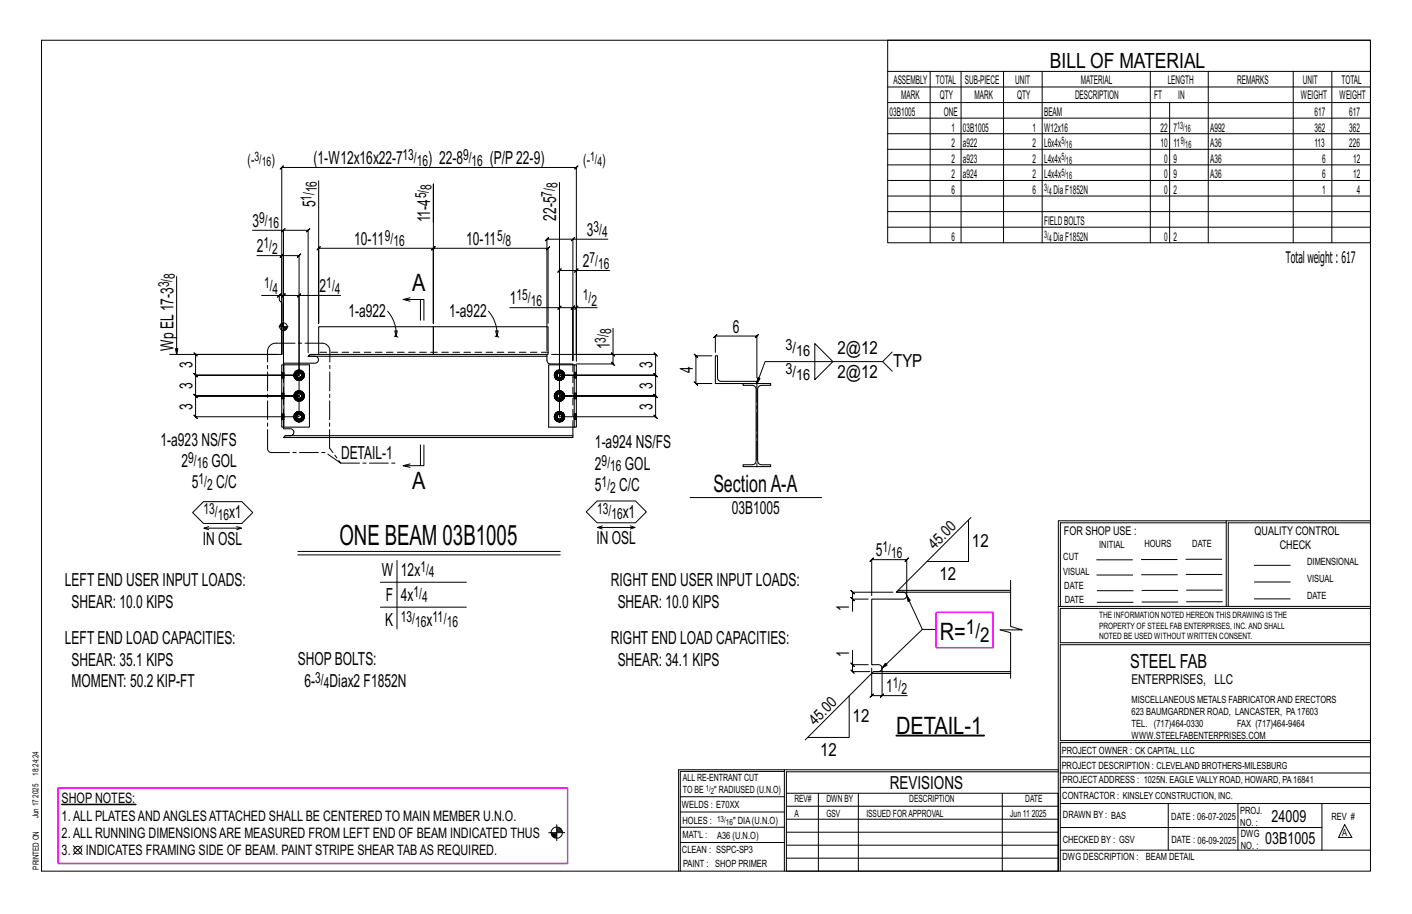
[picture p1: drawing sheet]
<svg xmlns="http://www.w3.org/2000/svg" width="432mm" height="279mm" viewBox="0 0 432 279" stroke-linecap="round" stroke-linejoin="round" font-family="sans-serif">
<path d="M274 224.7h27v.3h-27zM18.9 245.8h22.7v.2h-22.7z" fill="#000" stroke="#000" stroke-width=".31"/>
<g fill="none" stroke="#000" stroke-width=".31">
<path d="M12.7 12.3h406.4v254h-406.4zM271.5 12.3h147.6v61.9h-147.6zM271.5 21.8h147.6M271.5 26.6h147.6M271.5 31.4h147.6M271.5 36.1h147.6M284.5 21.8v52.4M293.9 21.8v52.4M306.9 21.8v52.4M318.7 21.8v52.4M351.8 21.8v52.4M357.7 31.4v42.8"/>
<path d="M369.5 21.8v52.4M395.5 21.8v52.4M407.3 21.8v52.4M97.5 55.3v43.5v-22.9l-.5 .5 1-1-.5 .5h35l-.5 .5 1-1-.5 .5v22.9v-22.9l-.5 .5 1-1-.5 .5h35.1l-.5 .5 1-1-.5 .5v22.9M171.1 55.8v71.6v-44.7l-.5 .5 1-1-.5 .5h5.2M271.5 40.9h147.6M271.5 45.6h147.6M271.5 50.4h147.6M271.5 55.2h147.6M271.5 59.9h147.6M77.2 70.4h9.5v39.6M78.6 78.1h7.6v30.2v-15.7l-.8-.8v-1.5h-5.4"/>
<path d="M85.7 78.6l1-1zM86.2 78.1h5.3l-.5 .5 1-1-.5 .5v49.3h-31.7l.5 .5-1-1 .5 .5v-6.4l.5 .5-1-1 .5 .5h31.7h-31.7l.5 .5-1-1 .5 .5v-6.3l.5 .5-1-1 1 1-1-1 .5 .5v-6.4l.5 .5-1-1 .5 .5h24.9M86.7 70.4l-.5 .5 1-1zM86.7 70.4h7.5l-.5 .5 1-1-.5 .5v37.4M132.5 68v-11.7v42.5M175.2 73.1l.5-.5-1 1zM175.2 73.1h-7.9l.5-.5-1 1 .5-.5v34.2M185.9 73.1h-10.7v37.1M271.5 64.7h147.6M271.5 69.5h147.6M54 84.5v23.8l-.4-1.7h.8l-.4 1.7M85.3 99.9h2.8"/>
<path d="M85.4 90.3l-.5 .5 1-1zM85.4 90.3h1.3l-.5 .5 1-1-.5 .5v24.4M85.6 99.4v.5M85.8 99.1v.8M86.1 98.9v1M86.3 98.8v1.1M86.5 98.7v1.2M86.7 98.5v8.8M86.9 99.9v1.1M87.1 99.9v1.1M87.3 99.9v1M87.5 99.9v.8"/>
<path d="M87.8 99.9v.5M91.5 90.3l.5-.5-1 1zM91.5 90.3h-4.8l.5-.5-1 1 .5-.5v18M104.1 90.3h-12.6v24.4h-31.7h31.7M118.5 95.1a10.7 10.7 0 0 1 2.6 7.8M125.4 92.1l-2.1-.5h6.3v6.3M125.4 91l-2.1 .6M128.6 91.6v6.3M149.4 95.1a10.7 10.7 0 0 1 2.6 7.8M171.1 94.1l.5-.5-1 1zM171.1 94.1h4.1l-.5 .5 1-1-.5 .5v16.1M175.8 83.2l1-1z"/>
<path d="M176.3 94.1l.5-.5-1 1zM176.3 94.1h-1.1l.5-.5-1 1 .5-.5v16.1M182.6 94.1h-6.3v16.4M186.4 82.7h-10.1v25.6h24.2l-.5-.5 1 1-.5-.5v6.4l-.5-.5 1 1-.5-.5h-29.4h29.4l-.5-.5 1 1-.5-.5v6.3l-.5-.5 1 1-.5-.5h-29.4h29.4l-.5-.5 1 1-.5-.5v6.4l-.5-.5 1 1-.5-.5h-29.4v-33.3h-15.2M51.9 108.3h34.3v-57.1l-.5 .5 1-1-.5 .5h90.1l-.5 .5 1-1-.5 .5v57.1M89.9 114.7h.5M90 114.1l.5 .2-.1 .4M90.4 115.8l.5 .3M90.4 114.7l.1 .4-.5 .2M90.5 114.3l.2-.3-.3-.4a1.52 1.52 0 0 0 0 2.2l.3-.4-.2-.3M90.7 115.4l.4 .2-.2 .5 .6 .1M90.9 119.6l-.5 .4"/>
<path d="M90.9 113.3l-.5 .3M91.1 115.6l.4 .1v.5l.5-.1M91.5 119.5l-.6 .1 .2 .5-.4 .2M91.5 113.2l-.6 .1 .2 .5-.4 .2M91.5 113.7l.4 .1 .1-.5 .5 .3-.3 .4M91.9 113.8l.3 .2 .3 .7h.5l-.1 .6M92 119.6l-.5-.1v.5l-.4 .1M92 113.3l-.5-.1v.5l-.4 .1M92.2 115.4l.3 .4-.5 .3-.1-.5-.4 .1M92.4 115.1l.5 .2-.4 .5M92.5 114.7l-.3 .7-.3 .2M92.5 120l.4 .5-.5 .1"/>
<path d="M92.5 113.6l.4 .5-.5 .2M92.9 114.1l.1 .6M120.6 102.7l.5 .2M120.7 101.1h.8l-.4 1.8zM121.1 102.9l.6 .2M151.4 102.7l.6 .2M151.6 101.1h.7l-.3 1.8zM152 102.9l.5 .2M169.6 114.7h.5M169.7 114.1l.5 .2-.1 .4M170 115.8l.5 .3M170.1 114.7l.1 .4-.5 .2"/>
<path d="M170.2 114.3l.2-.3-.4-.4a1.52 1.52 0 0 0 0 2.2l.4-.4-.2-.3M170.4 115.4l.3 .2-.2 .5 .6 .1M170.5 113.3l-.5 .3M170.5 119.6l-.5 .4M170.7 115.6l.4 .1v.5l.6-.1M171.1 113.2l-.6 .1 .2 .5-.3 .2M171.1 113.7l.4 .1 .2-.5 .5 .3-.4 .4M171.1 119.5l-.6 .1 .2 .5-.3 .2M171.5 113.8l.3 .2 .3 .7h.5l-.1 .6M171.7 113.3l-.6-.1v.5l-.4 .1M171.7 119.6l-.6-.1v.5l-.4 .1M171.8 115.4l.4 .4-.5 .3-.2-.5-.4 .1"/>
<path d="M172 115.1l.5 .2-.3 .5M172.1 114.7l-.3 .7-.3 .2M172.2 113.6l.3 .5-.5 .2M172.2 120l.3 .5-.5 .1M172.5 114.1l.1 .6M187 107.8l1 1zM187.5 100.4v7.9h-18.8M187.5 108.3v3l-.5-.5 1 1-.5-.5h-11.2M217.7 108.8h-4.9l-.5-.5 1 1-.5-.5v8.4l-.5-.5 1 1-.5-.5h4.9M218.8 107.7v-5l-.5 .5 1-1-.5 .5h12.7l-.5 .5 1-1-.5 .5v12.8M249.2 105l5.5 5.5-5.5 5.6zM269.9 110.5l2.9 3"/>
<path d="M272.8 107.6l-2.9 2.9h-35.9l-2.5 6.7 .2-1.7 .7 .2-.9 1.5M89.9 127.4h.5M89.9 121h.5M90 126.8l.5 .2-.1 .4M90 120.5l.5 .1-.1 .4M90.4 128.5l.5 .3M90.4 122.1l.5 .4M90.4 127.4l.1 .4-.5 .2M90.4 121l.1 .4-.5 .2M90.5 127l.2-.3-.3-.4a1.52 1.52 0 0 0 0 2.2l.3-.4-.2-.3M90.5 120.6l.2-.3-.3-.3a1.52 1.52 0 0 0 0 2.1l.3-.3-.2-.4M90.7 128.1l.4 .2-.2 .5 .6 .1"/>
<path d="M90.7 121.8l.4 .2-.2 .5 .6 .1M90.9 126l-.5 .3M91.1 128.3l.4 .1v.5l.5-.1M91.1 122l.4 .1v.5l.5-.1M91.5 125.9l-.6 .1 .2 .5-.4 .2M91.5 126.4l.4 .1 .1-.5 .5 .3-.3 .4M91.5 120l.4 .1 .1-.5 .5 .4-.3 .3M91.9 126.5l.3 .2 .3 .7h.5l-.1 .6M91.9 120.1l.3 .2 .3 .7h.5l-.1 .6M92 126l-.5-.1v.5l-.4 .1M92.2 128.1l.3 .4-.5 .3-.1-.5-.4 .1M92.2 121.8l.3 .3-.5 .4-.1-.5-.4 .1"/>
<path d="M92.4 127.8l.5 .2-.4 .5M92.4 121.4l.5 .2-.4 .5M92.5 127.4l-.3 .7-.3 .2M92.5 121l-.3 .8-.3 .2M92.5 126.3l.4 .5-.5 .2M92.9 126.8l.1 .6M92.9 120.5l.1 .5M128.6 136v6.4M129.6 136v6.4h-6.3l2.1 .5M169.6 127.4h.5M169.6 121h.5M169.7 120.5l.5 .1-.1 .4"/>
<path d="M169.7 126.8l.5 .2-.1 .4M170 122.1l.5 .4M170 128.5l.5 .3M170.1 121l.1 .4-.5 .2M170.1 127.4l.1 .4-.5 .2M170.2 120.6l.2-.3-.4-.3a1.52 1.52 0 0 0 0 2.1l.4-.3-.2-.4M170.2 127l.2-.3-.4-.4a1.52 1.52 0 0 0 0 2.2l.4-.4-.2-.3M170.4 121.8l.3 .2-.2 .5 .6 .1M170.4 128.1l.3 .2-.2 .5 .6 .1M170.5 126l-.5 .3M170.7 122l.4 .1v.5l.6-.1M170.7 128.3l.4 .1v.5l.6-.1"/>
<path d="M171.1 120l.4 .1 .2-.5 .5 .4-.4 .3M171.1 125.9l-.6 .1 .2 .5-.3 .2M171.1 126.4l.4 .1 .2-.5 .5 .3-.4 .4M171.5 120.1l.3 .2 .3 .7h.5l-.1 .6M171.5 126.5l.3 .2 .3 .7h.5l-.1 .6M171.7 126l-.6-.1v.5l-.4 .1M171.8 121.8l.4 .3-.5 .4-.2-.5-.4 .1M171.8 128.1l.4 .4-.5 .3-.2-.5-.4 .1M172 121.4l.5 .2-.3 .5M172 127.8l.5 .2-.3 .5M172.1 121l-.3 .8-.3 .2M172.1 127.4l-.3 .7-.3 .2"/>
<path d="M172.2 126.3l.3 .5-.5 .2M172.5 120.5l.1 .5M172.5 126.8l.1 .6M58.9 156.7l3.3-3.3h11.8l3.3 3.3-3.3 3.3h-11.8zM125.4 141.8l-2.1 .6M179.3 156.5l3.3-3.4h11.7l3.4 3.4-3.4 3.3h-11.7zM211 152.1h40.3M296.2 158.9v12.7h-12.7M296.9 158.2l-22.2 22.3M375 159.8h-50.7v25.6M375 159.2h-51.3l-.1 107.1M419.1 159.2h-44.1v26.2"/>
<path d="M419.1 159.8h-43.5v25.6M62.4 161.4h11.4l-1.4 .5M63.8 161l-1.4 .4 1.4 .5M72.4 161l1.4 .4M91.1 168.6h80.2M91.1 169.6h80.2M116.3 178h26.3M121.4 171.3v21M182.8 161.2h11.4l-1.4 .5M184.2 160.8l-1.4 .4 1.4 .5M192.8 160.8l1.4 .4M309.1 177.4v14.1l3.5 1h-6.8l3.3 .9v13.9"/>
<path d="M335.4 171.1h10.9M335.4 175.8h11M349 171h11M349.1 175.7h11M362.7 171h10.9M362.7 175.6h11M383.6 172.8h11M383.6 177.9h11M116.3 185.6h26.3M260.2 182.6l1 1zM260.7 198.8v4.4h4.8M265.5 183.1h-4.8v3.8"/>
<path d="M266.6 182.1v-11l-.5 .5 1-1-.5 .5h10.7l-.5 .5 1-1-.5 .5v11l.4 1.7 .7-.3-1.1-1.4 4.8 10.3-12.4 11.8 1-1.4 .6 .5-1.6 .9v8.4h7.7M273.1 181h-12.4l-.5-.5 1 1-.5-.5v2.1M282.1 192.4h4.2M323.7 185.4h95.4M335.5 184.1h11M335.5 180.6h11M349.2 184h11M349.2 180.5h11M362.9 180.4h10.9M362.9 184h10.9M383.6 183.1h11M419.1 186h-94.9v10.5h94.9"/>
<path d="M419.1 197.1h-94.9v29.3h94.9v.6h-94.9v39.3M259.7 212.7v12.7h-12.7M260.2 202.7l1 1zM260.7 203.2v2.1l-.5-.5 1 1-.5-.5h5.4M266.6 204.2v8.4l-.5 .5 1-1-.5 .5h3.1M266.6 205.8l-20.4 20.4M269.7 212.6l.5-.5-1 1zM239.9 235.8h-31.9v30.5M239.9 235.3h-32.4v31M323.6 235.3h-83.7v31M323.6 235.9h-83.1v6.6M324.2 236.3h94.9"/>
<path d="M324.2 231.4h94.9M22.4 258.5l2.7 2.7M25.1 258.5l-2.7 2.7M167.8 254.5h4.9M168.6 254.8h1.7M168.6 255.1h1.7M168.7 255.4h1.6M169 255.7h1.3M169.3 256h1M170.3 252.1v4.9M170.3 253.4h1.2M170.3 253.7h1.4"/>
<path d="M170.3 254.2h1.7M170.3 253.1h.9M170.3 254h1.6M208 252.9h31.9M208 257.5h31.9M208 243.6h31.9M208 248.2h31.9M240.5 242.5h83.1v23.8h-83.1zM240.5 258.4h83.1M240.5 254.4h83.1M240.5 250.4h83.1M240.5 246.5h83.1"/>
<path d="M250.3 242.5v23.8M262.5 242.5v23.8M306.5 242.5v23.8M324.2 253h80.1M324.2 245.6h94.9M324.2 259.9h94.9M324.2 240.7h94.9M357.3 245.6v14.3M378.6 245.6v14.3M404.3 245.6v14.3M411.2 252.1l2.2 3.9h-4zM240.5 262.3h83.1"/>
<circle cx="86.7" cy="99.9" r="1.16"/>
<circle cx="23.8" cy="259.9" r="1.17"/>
<circle cx="170.3" cy="254.5" r="1.71"/>
</g>
<path d="M286.3 187.2h17.4v10.8h-17.4zM17.8 240.9h155.8v23h-155.8z" fill="none" stroke="#f0f" stroke-width=".5"/>
<g fill="none" stroke="#000" stroke-width=".32">
<path d="M97.5 99.9h35v8.4h-35zM132.5 99.9h35.1v8.4h-35.1zM86.2 111.5h.6v19.1h-.6zM86.8 111.5h7.8v19.1h-7.8M94.2 108.9h2.2a1.06 1.06 0 0 1 1 1.1 1.06 1.06 0 0 1-1.1 1h-9.6v.5M97.5 108.3h-2.7l-.6 .6h73.1v-.6M167.3 108.9v1.3a1.06 1.06 0 0 0 1 1.1h6.9v.2M175.6 111.5h.7v19.1h-.7zM175.6 111.5h-7.8v19.1h7.8M218.8 108.8h.6v6.7a1.06 1.06 0 0 0 1.1 1.1h11v.6h-12.7zM227.2 117.2h8.5v.6h-2.8a1.16 1.16 0 0 0-1.2 1.2v21.9a1.16 1.16 0 0 0 1.2 1.2h2.8v.5h-8.5v-.5h2.9a1.16 1.16 0 0 0 1.1-1.2v-21.9a1.16 1.16 0 0 0-1.1-1.2h-2.9zM86.7 130.6v.5h2.1a1.06 1.06 0 0 1 1.1 1 1.06 1.06 0 0 1-1.1 1.1h-1.6"/>
<path d="M87.2 133.2h88v.5h-88.5zM175.2 130.6v2.6M274.1 181h2.1a1.06 1.06 0 0 1 1.1 1.1 1.06 1.06 0 0 1-1.1 1h-9.6v20.1h2.1a1.06 1.06 0 0 1 1 1 1.06 1.06 0 0 1-1 1.1h-1.6M309.1 180.5h-34.4l-.6 .5h35M309.1 205.3h-42l-.5 .5 42.5 .1"/>
</g>
<g fill="none" stroke="#000" stroke-width=".31" stroke-dasharray="2 1.4">
<path d="M86.2 115.5l.6 .1zM86.2 115.5v-.2M86.2 115v.3h.6v.2M86.2 114.7v-.3h.6v.3M86.2 114.4v-.3h.6v.3M86.2 114.1v-.2h.6v.2M86.2 113.9h.6M86.7 111.5v19.1M86.8 115v-.3h-.6v.3h.6v.3M89.9 114.7l.1 .6zM89.9 114.7l.8-1.3-.8 1.3 .8 1.3-.8-1.3h.5M90 114.1l-.1 .6z"/>
<path d="M90 115.3l.3 .5zM90 115.3l.5-.2-.1-.4M90 114.1l.5 .2-.1 .4M90.3 119.9l-.3 .5zM90.3 119.9l.5-.3zM90.3 113.6l-.3 .5zM90.3 115.8l.5 .4zM90.3 113.6l.5-.4zM90.4 120l.5-.4zM90.4 120l.5-.4M90.4 115.8l.5 .3zM90.4 115.8l.5 .3"/>
<path d="M90.4 113.6l.5-.3zM90.4 113.6l.5-.3M90.5 115.1l.6 .5M90.5 114.3l.6-.5M90.7 114.7l.1 .4zM90.7 119.7h1.5zM90.7 116h1.5zM90.7 113.4h1.5zM90.7 114l-.3-.4-.5 1.1 .1-.6v1.2l.4 .5-.4-.5 .4 .5 .3-.4M90.8 114.3l-.1 .4zM90.8 115.1l.3 .3zM90.8 114.3l.3-.3z"/>
<path d="M90.8 119.6l.7-.1zM90.8 116.2l.7 .1zM90.8 113.2l.7-.1zM91.1 115.6l.4 .1v.5l-.6-.1 .6 .1-.6-.1zM91.1 115.4l.4 .1zM91.1 114l.4-.1zM91.5 119.5l-.6 .1 .6-.1-.6 .1 .2 .5 .4-.1M91.5 119.5l.5 .1-.5-.1 .5 .1-.1 .5-.4-.1zM91.5 119.5l.6 .1zM91.5 113.2l-.6 .1 .6-.1-.6 .1 .2 .5 .4-.1M91.5 116.3l.6-.1zM91.5 116.2l.5-.1z"/>
<path d="M91.5 116.2l.5-.1M91.5 115.7l.4-.1 .1 .5M91.5 115.5l.4-.1zM91.5 113.9l.4 .1zM91.5 113.2l.5 .1-.5-.1 .5 .1-.1 .5-.4-.1zM91.5 113.1l.6 .1zM91.9 115.6l.3-.2M91.9 115.4l.3-.3zM91.9 114l.3 .3zM91.9 113.8l.3 .2M92 119.6l.5 .4zM92 119.6l.5 .4"/>
<path d="M92 116.1l.5-.3zM92 116.1l.5-.3M92 113.3l.5 .3zM92 113.3l.5 .3M92.1 119.6l.5 .3zM92.1 116.2l.5-.4zM92.1 113.2l.5 .4zM92.2 114.3v.4zM92.2 119.7l.8 1.3zM92.2 113.4l.8 1.3zM92.2 114.7v.4zM92.4 115.1l.5 .2-.4 .5"/>
<path d="M92.4 114.3l.5-.2-.4-.5M92.5 120l-.3 .3 .3 .7h.5l-.1 .6M92.5 115.8l-.3-.4 .3-.7M92.5 113.6l-.3 .4 .3 .7h.5l-.1 .6M92.6 119.9l.3 .5zM92.6 113.6l.3 .5zM92.9 114.1l.1 .6zM92.9 114.1l.1 .6M92.9 115.3l-.3 .5zM93 114.7l-.8 1.3zM93 114.7l-.1 .6zM167.6 107.7h-70.1"/>
<path d="M169.5 114.7l.1 .6zM169.6 114.7l.1 .6zM169.6 114.7l.7-1.3-.7 1.3 .7 1.3-.7-1.3h.5M169.6 114.1l-.1 .6zM169.6 115.3l.4 .5zM169.7 115.3l.5-.2-.1-.4M169.7 114.1l.5 .2-.1 .4M170 113.6l-.4 .5zM170 115.8l.5 .4zM170 113.6l.5-.4zM170 119.9l-.4 .5zM170 119.9l.5-.3z"/>
<path d="M170 115.8l.5 .3zM170 115.8l.5 .3M170 113.6l.5-.3zM170 113.6l.5-.3M170 120l.5-.4zM170 120l.5-.4M170.2 115.1l.5 .5M170.2 114.3l.5-.5M170.3 114.7l.1 .4zM170.3 116h1.6zM170.3 113.4h1.6zM170.3 119.7h1.6z"/>
<path d="M170.4 114l-.4-.4-.4 1.1 .1-.6v1.2l.3 .5-.3-.5 .3 .5 .4-.4M170.4 114.3l-.1 .4zM170.4 115.1l.3 .3zM170.4 114.3l.3-.3zM170.5 116.2l.6 .1zM170.5 113.2l.6-.1zM170.5 119.6l.6-.1zM170.7 115.6l.4 .1v.5l-.6-.1 .6 .1-.6-.1zM170.7 115.4l.4 .1zM170.7 114l.4-.1zM171.1 113.2l-.6 .1 .6-.1-.6 .1 .2 .5 .4-.1M171.1 116.3l.6-.1z"/>
<path d="M171.1 116.2l.6-.1zM171.1 116.2l.6-.1M171.1 115.7l.4-.1 .2 .5M171.1 115.5l.4-.1zM171.1 113.9l.4 .1zM171.1 113.2l.6 .1-.6-.1 .6 .1-.2 .5-.4-.1zM171.1 113.1l.6 .1zM171.1 119.5l-.6 .1 .6-.1-.6 .1 .2 .5 .4-.1M171.1 119.5l.6 .1-.6-.1 .6 .1-.2 .5-.4-.1zM171.1 119.5l.6 .1zM171.5 115.6l.3-.2M171.5 115.4l.3-.3z"/>
<path d="M171.5 114l.3 .3zM171.5 113.8l.3 .2M171.7 116.1l.5-.3zM171.7 116.1l.5-.3M171.7 113.3l.5 .3zM171.7 113.3l.5 .3M171.7 119.6l.5 .4zM171.7 119.6l.5 .4M171.7 116.2l.5-.4zM171.7 113.2l.5 .4zM171.7 119.6l.5 .3zM171.8 114.3l.1 .4z"/>
<path d="M171.9 113.4l.7 1.3zM171.9 119.7l.7 1.3zM171.9 114.7l-.1 .4zM172 115.1l.5 .2-.3 .5M172 114.3l.5-.2-.3-.5M172.2 115.8l-.4-.4 .3-.7M172.2 113.6l-.4 .4 .3 .7h.5l-.1 .6M172.2 120l-.4 .3 .3 .7h.5l-.1 .6M172.2 113.6l.4 .5zM172.2 119.9l.4 .5zM172.5 114.1l.1 .6zM172.5 114.1l.1 .6"/>
<path d="M172.6 115.3l-.4 .5zM172.6 114.1l.1 .6zM172.6 114.7l-.7 1.3zM172.7 114.7l-.1 .6zM175.6 113.8l.7 .1zM175.6 114.4v.3h.7v-.3h-.7v-.3M176.3 113.9v.2M176.3 114.4v-.3h-.7v-.2M176.3 114.7v.3h-.7v-.3M176.3 115v.3h-.7v-.3M176.3 115.3v.2h-.7v-.2M176.3 115.5h-.7"/>
<path d="M86.2 128.2l.6 .1zM86.2 128.2v-.2M86.2 127.7v.3h.6v.2M86.2 127.4v-.3h.6v.3M86.2 127.1v-.3h.6v.3M86.2 126.8v-.2h.6v.2M86.2 126.6h.6M86.2 121.8l.6 .1zM86.2 121.8v-.1M86.2 121.4v.3h.6v.1M86.2 121v-.3h.6v.3M86.2 120.7v-.3h.6v.3"/>
<path d="M86.2 120.4v-.1h.6v.1M86.2 120.3h.6M86.8 127.7v-.3h-.6v.3h.6v.3M86.8 121.4v-.4h-.6v.4h.6v.3M89.9 127.4l.1 .6zM89.9 121l.1 .7zM89.9 127.4l.8-1.3-.8 1.3 .8 1.3-.8-1.3h.5M89.9 121l.1 .6zM89.9 121l.8-1.3-.8 1.3 .8 1.4-.8-1.4h.5M90 126.8l-.1 .6zM90 128l.3 .5zM90 120.4l-.1 .6z"/>
<path d="M90 121.7l.3 .5zM90 128l.5-.2-.1-.4M90 126.8l.5 .2-.1 .4M90 121.6l.5-.2-.1-.4M90 120.5l.5 .1-.1 .4M90.3 126.3l-.3 .5zM90.3 128.5l.5 .4zM90.3 126.3l.5-.4zM90.3 122.2l.5 .3zM90.4 128.5l.5 .3zM90.4 128.5l.5 .3M90.4 126.3l.5-.3z"/>
<path d="M90.4 126.3l.5-.3M90.4 122.1l.5 .4zM90.4 122.1l.5 .4M90.5 127.8l.6 .5M90.5 127l.6-.5M90.5 121.4l.6 .6M90.5 120.6l.6-.5M90.7 127.4l.1 .4zM90.7 121l.1 .4zM90.7 128.7h1.5zM90.7 126.1h1.5zM90.7 122.4h1.5z"/>
<path d="M90.7 126.7l-.3-.4-.5 1.1 .1-.6v1.2l.4 .5-.4-.5 .4 .5 .3-.4M90.7 120.3l-.3-.3-.5 1 .1-.5v1.1l.4 .5-.4-.5 .4 .5 .3-.3M90.8 127l-.1 .4zM90.8 127.8l.3 .3zM90.8 127l.3-.3zM90.8 120.6l-.1 .4zM90.8 121.4l.3 .3zM90.8 120.6l.3-.2zM90.8 128.9l.7 .1zM90.8 125.9l.7-.1zM90.8 122.5l.7 .1zM91.1 128.3l.4 .1v.5l-.6-.1 .6 .1-.6-.1z"/>
<path d="M91.1 128.1l.4 .1zM91.1 126.7l.4-.1zM91.1 122l.4 .1v.5l-.6-.1 .6 .1-.6-.1zM91.1 121.7l.4 .1zM91.1 120.4l.4-.1zM91.5 125.9l-.6 .1 .6-.1-.6 .1 .2 .5 .4-.1M91.5 129l.6-.1zM91.5 128.9l.5-.1zM91.5 128.9l.5-.1M91.5 128.4l.4-.1 .1 .5M91.5 128.2l.4-.1zM91.5 126.6l.4 .1z"/>
<path d="M91.5 125.9l.5 .1-.5-.1 .5 .1-.1 .5-.4-.1zM91.5 125.8l.6 .1zM91.5 122.6l.6-.1zM91.5 122.6l.5-.1zM91.5 122.6l.5-.1M91.5 122.1l.4-.1 .1 .5M91.5 121.8l.4-.1zM91.5 120.3l.4 .1zM91.9 128.3l.3-.2M91.9 128.1l.3-.3zM91.9 126.7l.3 .3zM91.9 126.5l.3 .2"/>
<path d="M91.9 122l.3-.2M91.9 121.7l.3-.3zM91.9 120.4l.3 .2zM91.9 120.1l.3 .2M92 128.8l.5-.3zM92 128.8l.5-.3M92 126l.5 .3zM92 126l.5 .3M92 122.5l.5-.4zM92 122.5l.5-.4M92.1 128.9l.5-.4zM92.1 125.9l.5 .4z"/>
<path d="M92.1 122.5l.5-.3zM92.2 127v.4zM92.2 120.6v.4zM92.2 126.1l.8 1.3zM92.2 127.4v.4zM92.2 121v.4zM92.4 127.8l.5 .2-.4 .5M92.4 127l.5-.2-.4-.5M92.4 121.4l.5 .2-.4 .5M92.4 120.6l.5-.1-.4-.5M92.5 128.5l-.3-.4 .3-.7M92.5 126.3l-.3 .4 .3 .7h.5l-.1 .6"/>
<path d="M92.5 122.1l-.3-.3 .3-.8M92.6 126.3l.3 .5zM92.9 126.8l.1 .6zM92.9 126.8l.1 .6M92.9 120.5l.1 .5zM92.9 120.5l.1 .5M92.9 128l-.3 .5zM92.9 121.7l-.3 .5zM92.9 120.4l.1 .6zM93 127.4l-.8 1.3zM93 121l-.8 1.4zM93 127.4l-.1 .6z"/>
<path d="M93 121l-.1 .7zM169.5 121l.1 .7zM169.5 127.4l.1 .6zM169.6 121l.1 .6zM169.6 121l.7-1.3-.7 1.3 .7 1.4-.7-1.4h.5M169.6 127.4l.1 .6zM169.6 127.4l.7-1.3-.7 1.3 .7 1.3-.7-1.3h.5M169.6 120.4l-.1 .6zM169.6 121.7l.4 .5zM169.6 126.8l-.1 .6zM169.6 128l.4 .5zM169.7 121.6l.5-.2-.1-.4"/>
<path d="M169.7 120.5l.5 .1-.1 .4M169.7 128l.5-.2-.1-.4M169.7 126.8l.5 .2-.1 .4M170 122.2l.5 .3zM170 126.3l-.4 .5zM170 128.5l.5 .4zM170 126.3l.5-.4zM170 122.1l.5 .4zM170 122.1l.5 .4M170 128.5l.5 .3zM170 128.5l.5 .3M170 126.3l.5-.3z"/>
<path d="M170 126.3l.5-.3M170.2 121.4l.5 .6M170.2 120.6l.5-.5M170.2 127.8l.5 .5M170.2 127l.5-.5M170.3 121l.1 .4zM170.3 127.4l.1 .4zM170.3 122.4h1.6zM170.3 128.7h1.6zM170.3 126.1h1.6zM170.4 120.3l-.4-.3-.4 1 .1-.5v1.1l.3 .5-.3-.5 .3 .5 .4-.3M170.4 126.7l-.4-.4-.4 1.1 .1-.6v1.2l.3 .5-.3-.5 .3 .5 .4-.4"/>
<path d="M170.4 120.6l-.1 .4zM170.4 121.4l.3 .3zM170.4 120.6l.3-.2zM170.4 127l-.1 .4zM170.4 127.8l.3 .3zM170.4 127l.3-.3zM170.5 122.5l.6 .1zM170.5 128.9l.6 .1zM170.5 125.9l.6-.1zM170.7 122l.4 .1v.5l-.6-.1 .6 .1-.6-.1zM170.7 121.7l.4 .1zM170.7 120.4l.4-.1z"/>
<path d="M170.7 128.3l.4 .1v.5l-.6-.1 .6 .1-.6-.1zM170.7 128.1l.4 .1zM170.7 126.7l.4-.1zM171.1 122.6l.6-.1zM171.1 122.6l.6-.1M171.1 122.1l.4-.1 .2 .5M171.1 121.8l.4-.1zM171.1 120.3l.4 .1zM171.1 125.9l-.6 .1 .6-.1-.6 .1 .2 .5 .4-.1M171.1 129l.6-.1zM171.1 128.9l.6-.1zM171.1 128.9l.6-.1"/>
<path d="M171.1 128.4l.4-.1 .2 .5M171.1 128.2l.4-.1zM171.1 126.6l.4 .1zM171.1 125.9l.6 .1-.6-.1 .6 .1-.2 .5-.4-.1zM171.1 125.8l.6 .1zM171.5 122l.3-.2M171.5 121.7l.3-.3zM171.5 120.4l.3 .2zM171.5 120.1l.3 .2M171.5 128.3l.3-.2M171.5 128.1l.3-.3zM171.5 126.7l.3 .3z"/>
<path d="M171.5 126.5l.3 .2M171.7 122.5l.5-.4zM171.7 122.5l.5-.4M171.7 128.8l.5-.3zM171.7 128.8l.5-.3M171.7 126l.5 .3zM171.7 126l.5 .3M171.7 122.5l.5-.3zM171.7 128.9l.5-.4zM171.7 125.9l.5 .4zM171.8 120.6l.1 .4zM171.8 127l.1 .4z"/>
<path d="M171.9 126.1l.7 1.3zM171.9 121l-.1 .4zM171.9 127.4l-.1 .4zM172 121.4l.5 .2-.3 .5M172 120.6l.5-.1-.3-.5M172 127.8l.5 .2-.3 .5M172 127l.5-.2-.3-.5M172.2 122.1l-.4-.3 .3-.8M172.2 128.5l-.4-.4 .3-.7M172.2 126.3l-.4 .4 .3 .7h.5l-.1 .6M172.2 126.3l.4 .5zM172.5 120.5l.1 .5z"/>
<path d="M172.5 120.5l.1 .5M172.5 126.8l.1 .6zM172.5 126.8l.1 .6M172.6 121.7l-.4 .5zM172.6 120.4l.1 .6zM172.6 128l-.4 .5zM172.6 126.8l.1 .6zM172.6 121l-.7 1.4zM172.6 127.4l-.7 1.3zM172.7 121l-.1 .7zM172.7 127.4l-.1 .6zM175.2 130.6v-19.1"/>
<path d="M175.6 120.2l.7 .1zM175.6 120.7v.3h.7v-.3h-.7v-.3M175.6 126.5l.7 .1zM175.6 127.1v.3h.7v-.3h-.7v-.3M176.3 120.3v.1M176.3 120.7v-.3h-.7v-.1M176.3 121v.4h-.7v-.4M176.3 121.4v.3h-.7v-.3M176.3 121.7v.1h-.7v-.1M176.3 121.8h-.7M176.3 126.6v.2M176.3 127.1v-.3h-.7v-.2"/>
<path d="M176.3 127.4v.3h-.7v-.3M176.3 127.7v.3h-.7v-.3M176.3 128v.2h-.7v-.2M176.3 128.2h-.7"/>
</g>
<path d="M84.5 104.9a2.5 2.5 0 0 0-2.7 2.4M84.5 104.9h14M100.9 107.3a2.38 2.38 0 0 0-2.4-2.4M231.5 117.2v25.4M81.8 137.1v-29.8M81.8 137.1l.3 .9 .7 .3M82.8 138.3h16.7l4.7 3.3-3.3-4.5M100.8 137.1l.1-29.8M104.2 141.6h16.9" fill="none" stroke="#000" stroke-width=".31" stroke-dasharray="5.8 1 1 1"/>
<text font-size="8.6" x="103.8" y="166.6">ONE BEAM 03B1005</text>
<g font-size="7.3">
<text x="126.1" y="89.1">A</text>
<text x="126.1" y="149.5">A</text>
<text x="218.2" y="150.4">SectionA-A</text>
<text x="287.4" y="195.6">R=</text>
<text x="274" y="224.3">DETAIL-1</text>
</g>
<text font-size="6.4" x="321.1" y="20.7">BILL OF MATERIAL</text>
<g font-size="6.2">
<text x="295.4" y="194">1/</text>
<text x="299.8" y="196.2">2</text>
</g>
<text font-size="5.9" x="345.6" y="204.1">STEEL FAB</text>
<g font-size="5.5">
<text x="95.9" y="50.2">(1-W12x16x22-7</text>
<text x="131" y="50.2">) 22-8</text>
<text x="149.8" y="50.2">(P/P22-9)</text>
<text x="96.5" y="63.4" transform="rotate(-90 96.5 63.4)">5</text>
<text x="77.2" y="69.4">3</text>
<text x="131.5" y="68" transform="rotate(-90 131.5 68)">11-4</text>
<text x="170.1" y="67.5" transform="rotate(-90 170.1 67.5)">22-5</text>
<text x="78.6" y="77.2">2</text>
<text x="108.3" y="74.9">10-11</text>
<text x="142.6" y="74.9">10-11</text>
<text x="179.5" y="72.1">3</text>
<text x="178.3" y="81.7">2</text>
<text x="97.7" y="89.3">2</text>
<text x="155.9" y="93.1">1</text>
<text x="106.5" y="97.1">1-a922</text>
<text x="137.4" y="97.1">1-a922</text>
<text x="224.1" y="101.7">6</text>
<text x="53" y="107.3" transform="rotate(-90 53 107.3)">Wp EL17-3</text>
<text x="186.5" y="106.8" transform="rotate(-90 186.5 106.8)">1</text>
<text x="58.8" y="112.5" transform="rotate(-90 58.8 112.5)">3</text>
<text x="199.5" y="112.5" transform="rotate(-90 199.5 112.5)">3</text>
<text x="256.1" y="108.3">2@12</text>
<text x="273.1" y="112.3">TYP</text>
<text x="58.8" y="118.9" transform="rotate(-90 58.8 118.9)">3</text>
<text x="199.5" y="118.9" transform="rotate(-90 199.5 118.9)">3</text>
<text x="211.8" y="114" transform="rotate(-90 211.8 114)">4</text>
<text x="256.1" y="115.6">2@12</text>
<text x="58.8" y="125.2" transform="rotate(-90 58.8 125.2)">3</text>
<text x="199.5" y="125.2" transform="rotate(-90 199.5 125.2)">3</text>
<text x="49.1" y="136.2">1-a923 NS/FS</text>
<text x="181.9" y="137.1">1-a924 NS/FS</text>
<text x="55.5" y="142.7">2</text>
<text x="64.7" y="142.7">GOL</text>
<text x="104.3" y="140.4">DETAIL-1</text>
<text x="181.9" y="143.6">2</text>
<text x="191.1" y="143.6">GOL</text>
<text x="58.7" y="149.2">5</text>
<text x="66.1" y="149.2">C/C</text>
<text x="181.9" y="150.1">5</text>
<text x="189.4" y="150.1">C/C</text>
<text x="70.1" y="158.5">x1</text>
<text x="190.4" y="158.3">x1</text>
<text x="223.8" y="157.1">03B1005</text>
<text x="62.1" y="166.5">IN OSL</text>
<text x="182.4" y="166.3">IN OSL</text>
<text x="297.2" y="167.1">12</text>
<text x="267.9" y="170.1">5</text>
<text x="19.9" y="179.3">LEFT END USER INPUT LOADS:</text>
<text x="116.7" y="176">W</text>
<text x="122.6" y="176">12x</text>
<text x="186.8" y="179.3">RIGHT END USER INPUT LOADS:</text>
<text x="287.3" y="177.2">12</text>
<text x="21.9" y="185.8">SHEAR: 10.0 KIPS</text>
<text x="118" y="183.7">F</text>
<text x="122.6" y="183.7">4x</text>
<text x="188.9" y="185.8">SHEAR: 10.0 KIPS</text>
<text x="117.8" y="191.3">K</text>
<text x="130.4" y="191.3">x</text>
<text x="259.7" y="186.9" transform="rotate(-90 259.7 186.9)">1</text>
<text x="19.9" y="196.9">LEFT END LOAD CAPACITIES:</text>
<text x="186.8" y="196.9">RIGHT END LOAD CAPACITIES:</text>
<text x="21.9" y="203.4">SHEAR: 35.1 KIPS</text>
<text x="91.1" y="203.4">SHOPBOLTS:</text>
<text x="188.9" y="203.4">SHEAR: 34.1 KIPS</text>
<text x="259.7" y="200.8" transform="rotate(-90 259.7 200.8)">1</text>
<text x="21.9" y="210">MOMENT: 50.2 KIP-FT</text>
<text x="93.2" y="209.9">6-</text>
<text x="100.8" y="209.9">Diax2 F1852N</text>
<text x="271" y="211.7">1</text>
<text x="260.7" y="220.9">12</text>
<text x="250.8" y="231">12</text>
<text x="272.2" y="241.1">REVISIONS</text>
</g>
<g font-size="5.1">
<text x="388.9" y="251.3">24009</text>
<text x="386.9" y="258.1">03B1005</text>
</g>
<text font-size="4.9" x="393.2" y="80.5">Totalweight : 617</text>
<g font-size="4.7">
<text x="75.7" y="50.4">(-</text>
<text x="83" y="50.4">)</text>
<text x="123.1" y="49">13/</text>
<text x="127.5" y="50.6">16</text>
<text x="141.6" y="49">9/</text>
<text x="144.2" y="50.6">16</text>
<text x="178.4" y="50.4">(-</text>
<text x="184.2" y="50.4">)</text>
<text x="96.9" y="58.8" transform="rotate(-90 96.9 58.8)">16</text>
<text x="132" y="58" transform="rotate(-90 132 58)">8</text>
<text x="170.5" y="57.5" transform="rotate(-90 170.5 57.5)">8</text>
<text x="95.2" y="61.4" transform="rotate(-90 95.2 61.4)">1/</text>
<text x="130.3" y="60.6" transform="rotate(-90 130.3 60.6)">5/</text>
<text x="168.9" y="60.2" transform="rotate(-90 168.9 60.2)">7/</text>
<text x="79.3" y="68.2">9/</text>
<text x="81.9" y="69.8">16</text>
<text x="181.5" y="70.9">3/</text>
<text x="80.6" y="75.9">1/</text>
<text x="83.2" y="77.6">2</text>
<text x="117.7" y="73.7">9/</text>
<text x="120.3" y="75.3">16</text>
<text x="152" y="73.7">5/</text>
<text x="154.6" y="75.3">8</text>
<text x="184.1" y="72.5">4</text>
<text x="180.3" y="80.5">7/</text>
<text x="182.9" y="82.1">16</text>
<text x="51.8" y="87.8" transform="rotate(-90 51.8 87.8)">3/</text>
<text x="53.4" y="85.2" transform="rotate(-90 53.4 85.2)">8</text>
<text x="80.7" y="88.1">1/</text>
<text x="83.4" y="89.7">4</text>
<text x="99.8" y="88.1">1/</text>
<text x="102.4" y="89.7">4</text>
<text x="158" y="91.8">15/</text>
<text x="162.3" y="93.5">16</text>
<text x="178.3" y="91.8">1/</text>
<text x="180.9" y="93.5">2</text>
<text x="185.2" y="104.7" transform="rotate(-90 185.2 104.7)">3/</text>
<text x="186.9" y="102.1" transform="rotate(-90 186.9 102.1)">8</text>
<text x="240.2" y="107.1">3/</text>
<text x="243.4" y="108.7">16</text>
<text x="240.2" y="114.4">3/</text>
<text x="243.4" y="116">16</text>
<text x="57.5" y="141.5">9/</text>
<text x="60.1" y="143.1">16</text>
<text x="184" y="142.4">9/</text>
<text x="60.7" y="148">1/</text>
<text x="63.3" y="149.7">2</text>
<text x="184" y="148.9">1/</text>
<text x="186.6" y="144">16</text>
<text x="186.6" y="150.6">2</text>
<text x="62.2" y="157.2">13/</text>
<text x="66.6" y="158.9">16</text>
<text x="182.6" y="157">13/</text>
<text x="187" y="158.7">16</text>
<text x="269.9" y="168.8">1/</text>
<text x="272.5" y="170.5">16</text>
<text x="285.8" y="168.2" transform="rotate(-45 285.8 168.2)">45.0</text>
<text x="128.5" y="174.8">1/</text>
<text x="131.2" y="176.5">4</text>
<text x="126.5" y="182.4">1/</text>
<text x="129.1" y="184.1">4</text>
<text x="122.6" y="190">13/</text>
<text x="127" y="191.7">16</text>
<text x="132.3" y="190">11/</text>
<text x="136.6" y="191.7">16</text>
<text x="96.4" y="208.7">3/</text>
<text x="99" y="210.3">4</text>
<text x="273.1" y="210.4">1/</text>
<text x="275.7" y="212.1">2</text>
<text x="249.3" y="222" transform="rotate(-45 249.3 222)">45.0</text>
</g>
<g font-size="4.4">
<text x="18.9" y="245.6">SHOP NOTES:</text>
<text x="18.9" y="250.8">1.ALL PLATESANDANGLESATTACHED SHALL BE CENTERED TO MAIN MEMBER U.N.O.</text>
<text x="18.9" y="256.1">2.ALL RUNNING DIMENSIONSARE MEASURED FROM LEFT END OF BEAM INDICATED THUS</text>
<text x="18.9" y="261.3">3.</text>
<text x="26.3" y="261.3">INDICATES FRAMING SIDE OF BEAM. PAINT STRIPE SHEAR TABAS REQUIRED.</text>
</g>
<text font-size="4.2" x="346" y="209.1">ENTERPRISES, LLC</text>
<g font-size="4">
<text x="77.8" y="49.3">3/</text>
<text x="80" y="50.7">16</text>
<text x="180.5" y="49.3">1/</text>
<text x="182.7" y="50.7">4</text>
</g>
<g font-size="3.7">
<text x="273.2" y="25.6">ASSEMBLY</text>
<text x="286.2" y="25.6">TOTAL</text>
<text x="295.1" y="25.6">SUB-PIECE</text>
<text x="310.4" y="25.6">UNIT</text>
<text x="330.5" y="25.6">MATERIAL</text>
<text x="357.1" y="25.6">LENGTH</text>
<text x="378.3" y="25.6">REMARKS</text>
<text x="398.4" y="25.6">UNIT</text>
<text x="410.2" y="25.6">TOTAL</text>
<text x="272.1" y="35.5">03B1005</text>
<text x="275.6" y="30.4">MARK</text>
<text x="287.4" y="30.4">QTY</text>
<text x="288.6" y="35.5">ONE</text>
<text x="298" y="30.4">MARK</text>
<text x="311" y="30.4">QTY</text>
<text x="319.3" y="35.5">BEAM</text>
<text x="328.7" y="30.4">DESCRIPTION</text>
<text x="353" y="30.4">FT</text>
<text x="360.3" y="30.4">IN</text>
<text x="397.8" y="30.4">WEIGHT</text>
<text x="402" y="35.5">617</text>
<text x="409.6" y="30.4">WEIGHT</text>
<text x="412.6" y="35.5">617</text>
<text x="290.9" y="40.2">1</text>
<text x="294.5" y="40.2">03B1005</text>
<text x="315.8" y="40.2">1</text>
<text x="319.3" y="40.2">W12x16</text>
<text x="354.9" y="40.2">22</text>
<text x="358.9" y="40.2">7</text>
<text x="370.1" y="40.2">A992</text>
<text x="402" y="40.2">362</text>
<text x="412.6" y="40.2">362</text>
<text x="290.9" y="45">2</text>
<text x="294.5" y="45">a922</text>
<text x="315.8" y="45">2</text>
<text x="319.3" y="45">L6x4x</text>
<text x="354.9" y="45">10</text>
<text x="358.9" y="45">11</text>
<text x="370.1" y="45">A36</text>
<text x="402" y="45">113</text>
<text x="412.6" y="45">226</text>
<text x="290.9" y="49.7">2</text>
<text x="294.5" y="49.7">a923</text>
<text x="315.8" y="49.7">2</text>
<text x="319.3" y="49.7">L4x4x</text>
<text x="356" y="49.7">0</text>
<text x="358.9" y="49.7">9</text>
<text x="370.1" y="49.7">A36</text>
<text x="404.3" y="49.7">6</text>
<text x="413.8" y="49.7">12</text>
<text x="290.9" y="54.5">2</text>
<text x="290.9" y="59.3">6</text>
<text x="294.5" y="54.5">a924</text>
<text x="315.8" y="54.5">2</text>
<text x="315.8" y="59.3">6</text>
<text x="319.3" y="54.5">L4x4x</text>
<text x="322.2" y="59.3">DiaF1852N</text>
<text x="356" y="54.5">0</text>
<text x="356" y="59.3">0</text>
<text x="358.9" y="54.5">9</text>
<text x="358.9" y="59.3">2</text>
<text x="370.1" y="54.5">A36</text>
<text x="404.3" y="54.5">6</text>
<text x="404.3" y="59.3">1</text>
<text x="413.8" y="54.5">12</text>
<text x="415" y="59.3">4</text>
<text x="319.3" y="68.8">FIELDBOLTS</text>
<text x="290.9" y="73.6">6</text>
<text x="322.2" y="73.6">DiaF1852N</text>
<text x="356" y="73.6">0</text>
<text x="358.9" y="73.6">2</text>
<text x="325.3" y="163.4">FOR SHOP USE :</text>
<text x="383.7" y="163.4">QUALITY CONTROL</text>
<text x="391.4" y="167.8">CHECK</text>
</g>
<g font-size="3.1">
<text x="360" y="39.4">13/</text>
<text x="362.3" y="40.5">16</text>
<text x="324.6" y="44.1">5/</text>
<text x="326" y="45.3">16</text>
<text x="361.1" y="44.1">9/</text>
<text x="362.5" y="45.3">16</text>
<text x="324.6" y="48.9">5/</text>
<text x="324.6" y="53.7">5/</text>
<text x="326" y="50">16</text>
<text x="319.3" y="58.4">3/</text>
<text x="320.7" y="59.5">4</text>
<text x="326" y="54.8">16</text>
<text x="319.3" y="72.7">3/</text>
<text x="320.7" y="73.8">4</text>
<text x="336.2" y="167.4">INITIAL</text>
<text x="350" y="167.1">HOURS</text>
<text x="364.6" y="167.2">DATE</text>
<text x="325.2" y="171.3">CUT</text>
<text x="399.8" y="172.8">DIMENSIONAL</text>
<text x="325.1" y="175.8">VISUAL</text>
<text x="399.8" y="177.9">VISUAL</text>
<text x="325.5" y="180">DATE</text>
<text x="325.7" y="184.4">DATE</text>
<text x="399.8" y="183.1">DATE</text>
<text x="346" y="215">MISCELLANEOUS METALS FABRICATORAND ERECTORS</text>
<text x="346" y="218.6">623 BAUMGARDNER ROAD, LANCASTER, PA17603</text>
<text x="346" y="225.8">WWW.STEELFABENTERPRISES.COM</text>
<text x="346" y="222.2">TEL. (717)464-0330</text>
<text x="378.3" y="222.2">FAX (717)464-9464</text>
<text x="324.7" y="230.5">PROJECT OWNER : CK CAPITAL, LLC</text>
<text x="208.8" y="238.8">ALL RE-ENTRANT CUT</text>
<text x="324.7" y="235.1">PROJECT DESCRIPTION : CLEVELAND BROTHERS-MILESBURG</text>
<text x="324.9" y="239.5">PROJECTADDRESS : 1025N. EAGLE VALLY ROAD, HOWARD, PA16841</text>
<text x="208.8" y="242.5">TO BE</text>
<text x="218.4" y="242.5">&quot; RADIUSED (U.N.O)</text>
<text x="242.9" y="245.3">REV#</text>
<text x="252.7" y="245.3">DWN BY</text>
<text x="278.1" y="245.3">DESCRIPTION</text>
<text x="313.5" y="245.3">DATE</text>
<text x="324.9" y="244.2">CONTRACTOR : KINSLEY CONSTRUCTION, INC.</text>
<text x="208.5" y="247">WELDS : E70XX</text>
<text x="208.7" y="251.7">HOLES :</text>
<text x="224.2" y="251.8">&quot; DIA(U.N.O)</text>
<text x="242.9" y="249.9">A</text>
<text x="252.7" y="249.9">GSV</text>
<text x="264.9" y="249.9">ISSUED FORAPPROVAL</text>
<text x="309" y="249.9">Jun 11</text>
<text x="315.5" y="249.9">2025</text>
<text x="325.1" y="250">DRAWN BY : BAS</text>
<text x="358.2" y="250.5">DATE : 06-07-2025</text>
<text x="379.3" y="248.9">PROJ.</text>
<text x="407.2" y="250.5">REV #</text>
<text x="208.7" y="256.3">MAT'L :</text>
<text x="219.3" y="256.4">A36 (U.N.O)</text>
<text x="325" y="257.6">CHECKED BY : GSV</text>
<text x="358.3" y="257.7">DATE : 06-09-2025</text>
<text x="379.3" y="252.5">NO. :</text>
<text x="379.5" y="255.9">DWG</text>
<text x="410.5" y="255.5">A</text>
<text x="208.6" y="260.7">CLEAN : SSPC-SP3</text>
<text x="324.9" y="262.9">DWG DESCRIPTION :</text>
<text x="350.4" y="263">BEAM DETAIL</text>
<text x="379.5" y="259.5">NO. :</text>
<text x="208.9" y="265">PAINT : SHOP PRIMER</text>
</g>
<g font-size="2.7">
<text x="336.1" y="189">THE INFORMATION NOTED HEREON THIS DRAWING IS THE</text>
<text x="336.1" y="195.4">NOTED BE USED WITHOUT WRITTEN CONSENT.</text>
<text x="336.1" y="192.2">PROPERTY OF STEEL FAB ENTERPRISES, INC.AND SHALL</text>
</g>
<g font-size="2.6">
<text x="215.9" y="241.8">1/</text>
<text x="217.4" y="242.7">2</text>
<text x="219.3" y="251.1">13/</text>
<text x="222" y="252.1">16</text>
</g>
<g font-size="2.5">
<text x="11.7" y="237.1" transform="rotate(-90 11.7 237.1)">18:24:24</text>
<text x="11.8" y="243.8" transform="rotate(-90 11.8 243.8)">2025</text>
<text x="11.8" y="250.1" transform="rotate(-90 11.8 250.1)">Jun 17</text>
<text x="11.9" y="265.8" transform="rotate(-90 11.9 265.8)">PRINTED ON</text>
</g>
</svg>
